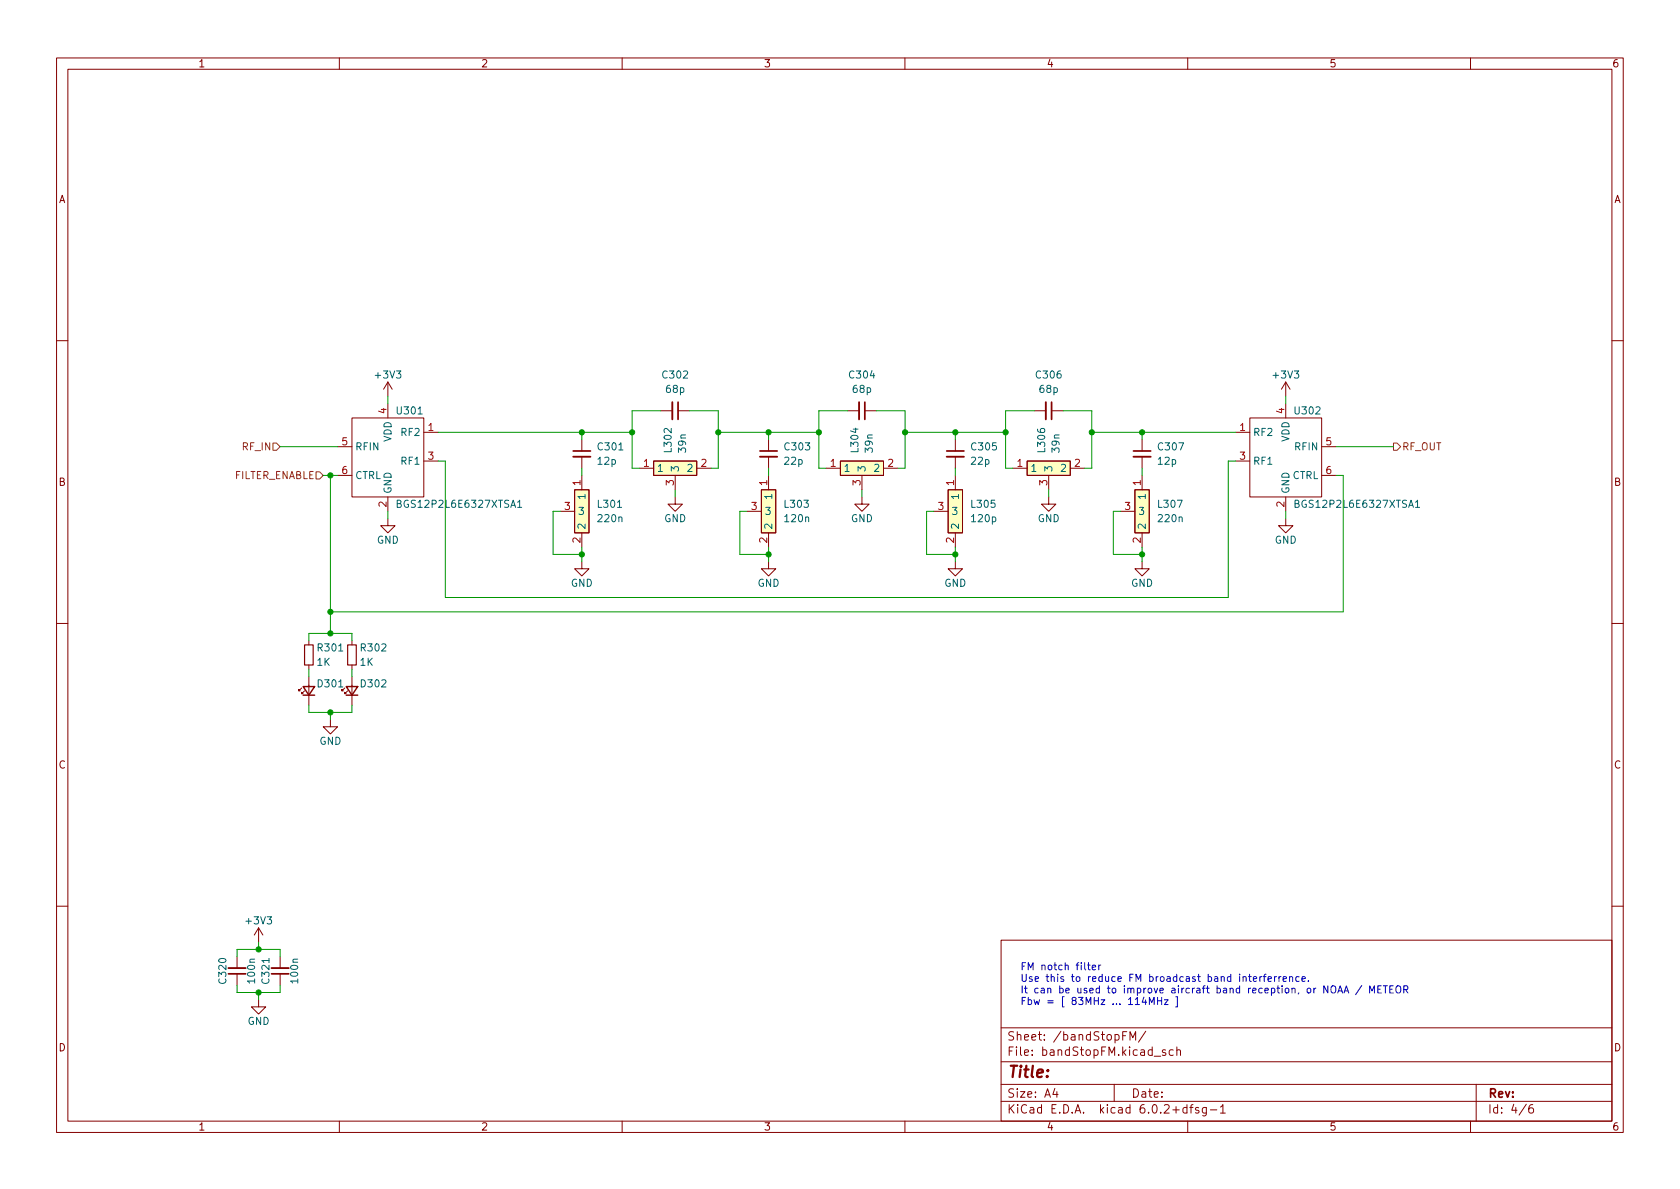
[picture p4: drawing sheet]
<svg xmlns="http://www.w3.org/2000/svg" width="297mm" height="210mm" viewBox="0 0 297 210" stroke-linecap="round" stroke-linejoin="round" font-family="sans-serif">
<g fill="none" stroke="#840000" stroke-width=".18">
<path d="M10 10.2h277v190.1h-277zM12 12.2h273v186.1h-273zM60 10.2v2M110 10.2v2M160 10.2v2M210 10.2v2M260 10.2v2M10 60.2h2M59.7 79h2.5M62.2 73.9h12.7v14h-12.7zM68.6 67.6v2.5M68.6 71.4v2.5"/>
<path d="M68.6 67.6l-.8 1.2M68.6 67.6l.7 1.2M74.9 76.4h2.6M102.9 77.7v2.1M116.8 72.6h2.1M119.9 72.6h2M135.9 77.7v2.1M149.9 72.6h2M152.9 72.6h2M168.9 77.7v2.1M182.9 72.6h2M185.9 72.6h2.1"/>
<path d="M201.9 77.7v2.1M218.4 76.4h2.6M221 73.9h12.7v14h-12.7zM227.3 67.6l-.7 1.2M227.3 67.6v2.5M227.3 71.4v2.5M227.3 67.6l.8 1.2M233.7 79h2.5M285 60.2h2M59.7 84.1h2.5M68.6 91.7v1.3h1.2l-1.2 1.2-1.3-1.2h1.3M68.6 87.9v2.5"/>
<path d="M74.9 81.5h2.6M99.1 90.4h2.5M101.6 86.6h2.5v7.6h-2.5zM102.9 99.3v1.3h1.2l-1.2 1.2-1.3-1.2h1.3M102.9 80.8v2M102.9 84.1v2.5M102.9 94.2v2.6M113 82.8h2.6M115.6 81.5h7.6v2.6h-7.6zM119.4 87.9v1.2h1.2l-1.2 1.3-1.3-1.3h1.3M119.4 84.1v2.5M123.2 82.8h2.5"/>
<path d="M132.1 90.4h2.5M134.6 86.6h2.6v7.6h-2.6zM135.9 99.3v1.3h1.3l-1.3 1.2-1.3-1.2h1.3M135.9 80.8v2M135.9 84.1v2.5M135.9 94.2v2.6M146 82.8h2.6M148.6 81.5h7.6v2.6h-7.6zM152.4 87.9v1.2h1.3l-1.3 1.3-1.3-1.3h1.3M152.4 84.1v2.5M156.2 82.8h2.5M165.1 90.4h2.5"/>
<path d="M167.6 86.6h2.6v7.6h-2.6zM168.9 99.3v1.3h1.3l-1.3 1.2-1.3-1.2h1.3M168.9 80.8v2M168.9 84.1v2.5M168.9 94.2v2.6M179.1 82.8h2.5M181.6 81.5h7.6v2.6h-7.6zM185.4 87.9v1.2h1.3l-1.3 1.3-1.3-1.3h1.3M185.4 84.1v2.5M189.2 82.8h2.6M198.1 90.4h2.6M200.7 86.6h2.5v7.6h-2.5z"/>
<path d="M201.9 99.3v1.3h1.3l-1.3 1.2-1.2-1.2h1.2M201.9 80.8v2M201.9 84.1v2.5M201.9 94.2v2.6M218.4 81.5h2.6M227.3 91.7v1.3h1.3l-1.3 1.2-1.2-1.2h1.2M227.3 87.9v2.5M233.7 84.1h2.5M10 110.2h2M54.6 113.3v.7M54.6 117.6v.8M54.6 119.6v5.1"/>
<path d="M62.2 113.3v.7M62.2 117.6v.8M62.2 119.6v5.1M285 110.2h2M53.3 121.7l-.5 .5v-.3v.3h.3M53.8 122.2l-.5 .5v-.3v.3h.3M58.4 127.2v1.3h1.3l-1.3 1.3-1.3-1.3h1.3M61 121.7l-.5 .5v-.3v.3h.2M61.5 122.2l-.5 .5v-.3v.3h.2M10 160.2h2M41.9 169.2v2M41.9 172.2v2"/>
<path d="M45.7 176.8v1.2h1.3l-1.3 1.3-1.3-1.3h1.3M45.7 164.1l-.7 1.2M45.7 164.1v2.5M45.7 164.1l.8 1.2M49.5 169.2v2M49.5 172.2v2M177 166.3h108v32h-108zM285 160.2h2M60 198.3v2M110 198.3v2M160 198.3v2M177 194.8h108"/>
<path d="M177 191.8h108M177 187.8h108M177 181.8h108M186.5 192.5l-.4 1h1M186.9 193v1M197 191.8v3M198.5 183.1h.5M199.2 182.4h-.7v1.5M199.8 183.9v-1.5l.5 1.1 .5-1.1v1.5M202.6 182.4l-1.3 1.9M204.1 186.8h1.1M206.1 185.7l-.4-.1-.2 .2 .1 .3 .5 .1v.4h-.6"/>
<path d="M207.4 185.7l-.4-.1-.3 .3v.4l.2 .3h.5M208.1 185.8l.2-.2 .3 .1 .1 .9M208.1 185.1v1.5M209.9 195.9l-.5-.1-.3 .3v.4l.2 .3h.6M209.9 195.3v1.5M210 198.3v2M210.4 195.8h.5M210.9 195.3l-.3 .2v1.3M211.9 195.9l-.3-.1-.2 .2v.3l.5 .1v.4h-.5M213.3 195.8v1.2l-.3 .3h-.4M213.3 195.9l-.4-.1-.3 .3v.4l.1 .3h.6M214 196.3h1.1"/>
<path d="M215.8 195.8l.4-.5v1.5M215.8 196.8h.8M260 198.3v2M261 191.8v6.5M269.9 195.3l-1.3 1.9M271 195.3a.6 .6 0 0 0-.7 .7v.5l.1 .3h.5l.2-.1 .1-.5-.2-.2-.4-.1-.3 .3"/>
</g>
<path d="M70.2 89.1l.6-.1 .1-.2-.1-.2-.6-.1v1.2h.5l.2-.1 .1-.3-.3-.2M91.5 88.8l.4-.3v1.2M91.5 89.7h.7M229 89.1l.5-.1 .1-.2v-.2l-.6-.1v1.2h.5l.1-.1 .1-.3-.3-.2M250.3 88.8l.3-.3v1.2M250.3 89.7h.7" fill="none" stroke="#006464" stroke-width=".18"/>
<g fill="#ffffc2" stroke="#ffffc2" stroke-width=".18">
<path d="M115.6 81.5h7.6v2.6h-7.6z"/>
<path d="M101.6 86.6h2.5v7.6h-2.5z"/>
<path d="M167.6 86.6h2.6v7.6h-2.6z"/>
<path d="M181.6 81.5h7.6v2.6h-7.6z"/>
<path d="M148.6 81.5h7.6v2.6h-7.6z"/>
<path d="M200.7 86.6h2.5v7.6h-2.5z"/>
<path d="M134.6 86.6h2.6v7.6h-2.6z"/>
</g>
<path d="M53.8 114h1.6v3.6h-1.6zM61.5 114h1.5v3.6h-1.5z" fill="none" stroke="#840000" stroke-width=".2"/>
<path d="M53.6 121.4h2l-1 1.5zM53.6 122.9h2M61.2 121.4h2l-1 1.5zM61.2 122.9h2" fill="none" stroke="#840000" stroke-width=".25"/>
<path d="M118.9 71.1v3.1M151.9 71.1v3.1M184.9 71.1v3.1M101.3 80.8h3.1M134.4 80.8h3M167.4 80.8h3M200.4 80.8h3.1M40.4 171.2h3M48 171.2h3.1" fill="none" stroke="#840000" stroke-width=".33"/>
<path d="M101.3 79.8h3.1M119.9 71.1v3.1M134.4 79.8h3M152.9 71.1v3.1M167.4 79.8h3M185.9 71.1v3.1M200.4 79.8h3.1M40.4 172.2h3M48 172.2h3.1" fill="none" stroke="#840000" stroke-width=".3"/>
<path d="M48.3 78.4h.6l.6 .6-.6 .6h-.6zM246.4 78.4h.6l.6 .6-.6 .6h-.6zM55.9 83.4h.6l.6 .7-.6 .6h-.6z" fill="none" stroke="#725600" stroke-width=".18"/>
<g fill="none" stroke="#0000c2" stroke-width=".18">
<path d="M192.3 170.7h.5M192.5 170.2v1.1l.3 .2M193.1 171.1l.6-.1v-.3h-.4l-.2 .1 .1 .6h.5M194.3 170.7v.8M194.6 170.7l-.3 .2M203.2 177.6v-1.2l.4 .9 .5-.9v1.2M204.7 176.4v1.2M204.7 177h.7M205.4 176.4v1.2M205.9 176.8h.6l-.6 .8h.6M207.9 176.2h.3v1.9h-.3M221.6 173.1l.6-.1-.1-.2-.3-.1-.2 .2 .1 .6h.4"/>
<path d="M222.7 172.7v.8M223.1 172.7l-.4 .2M223.4 172.7h.4M223.8 172.3l-.3 .2v1M224.2 173.1l.6-.1-.1-.2-.3-.1-.2 .2 .1 .6h.4M225.4 172.7v.8M225.7 172.7l-.3 .2M226.1 172.7v.8M226.5 172.7l-.4 .2M226.9 173.1l.6-.1-.1-.2-.4-.1-.1 .2v.6h.5M228 172.8l.2-.1 .3 .1 .1 .7M228 172.7v.8"/>
<path d="M229.7 172.8l-.4-.1-.2 .2 .1 .6h.5M230.2 173.1l.6-.1-.1-.2-.3-.1-.2 .2v.6h.5M231.3 173.4v.1M235.4 174.5l.2-.2a.43 .43 0 0 1 .6 .4v.5a.42 .42 0 0 1-.4 .4 .42 .42 0 0 1-.5-.4zM236.5 175.6l.5-1.3 .4 1.3M236.7 175.2h.6M237.6 175.6l.5-1.3 .4 1.3M237.7 175.2h.7M240.8 174.3l-1.1 1.6M242.2 175.6v-1.3l.4 .9 .4-.9v1.3M243.6 174.9h.4M244.2 174.3h-.6v1.3h.6"/>
<path d="M244.6 174.3h.7M244.9 174.3v1.3M245.7 174.9h.5M246.3 174.3h-.6v1.3h.6M247 174.4l.1-.1a.43 .43 0 0 1 .6 .4v.5a.42 .42 0 0 1-.5 .4 .42 .42 0 0 1-.4-.4v-.5zM248.2 175l.6-.1 .1-.2v-.3l-.7-.1v1.3M248.5 175l.4 .6"/>
</g>
<g fill="none" stroke="#009600" stroke-width=".18">
<path d="M49.5 79h10.2M68.6 70.1v1.3M77.5 76.4h34.3M102.9 76.4v1.3M116.8 72.6h-5v10.2h1.2M121.9 72.6h5.1v10.2h-1.3M127 76.4h17.8M135.9 76.4v1.3M149.9 72.6h-5.1v10.2h1.2M154.9 72.6h5.1v10.2h-1.3M160 76.4h17.8M168.9 76.4v1.3"/>
<path d="M182.9 72.6h-5.1v10.2h1.3M188 72.6h5v10.2h-1.2M193 76.4h25.4M201.9 76.4v1.3M227.3 70.1v1.3M236.2 79h10.2M57.1 84.1h2.6M58.4 84.1v27.9M68.6 90.4v1.3M77.5 81.5h1.2v24.2h138.5v-24.2h1.2M99.1 90.4h-1.3v7.6h5.1M102.9 82.8v1.3"/>
<path d="M102.9 96.8v2.5M119.4 86.6v1.3M132.1 90.4h-1.3v7.6h5.1M135.9 82.8v1.3M135.9 96.8v2.5M152.4 86.6v1.3M165.1 90.4h-1.3v7.6h5.1M168.9 82.8v1.3M168.9 96.8v2.5M185.4 86.6v1.3M198.1 90.4h-1.3v7.6h5.1M201.9 82.8v1.3"/>
<path d="M201.9 96.8v2.5M227.3 90.4v1.3M236.2 84.1h1.3v24.1h-179.1M54.6 113.3v-1.3h7.6v1.3M54.6 118.4v1.2M62.2 118.4v1.2M54.6 124.7v1.3h7.6v-1.3M58.4 126v1.2M41.9 169.2v-1.3h7.6v1.3M41.9 174.2v1.3h7.6v-1.3M45.7 166.6v1.3M45.7 175.5v1.3"/>
</g>
<g fill="#009600" stroke="#009600" stroke-width=".18">
<circle cx="127" cy="76.4" r=".46"/>
<circle cx="102.9" cy="76.4" r=".46"/>
<circle cx="144.8" cy="76.4" r=".46"/>
<circle cx="111.8" cy="76.4" r=".46"/>
<circle cx="135.9" cy="76.4" r=".46"/>
<circle cx="168.9" cy="76.4" r=".46"/>
<circle cx="135.9" cy="98" r=".46"/>
<circle cx="168.9" cy="98" r=".46"/>
<circle cx="177.8" cy="76.4" r=".46"/>
<circle cx="160" cy="76.4" r=".46"/>
<circle cx="201.9" cy="76.4" r=".46"/>
<circle cx="193" cy="76.4" r=".46"/>
<circle cx="201.9" cy="98" r=".46"/>
<circle cx="58.4" cy="84.1" r=".46"/>
<circle cx="102.9" cy="98" r=".46"/>
<circle cx="58.4" cy="126" r=".46"/>
<circle cx="45.7" cy="175.5" r=".46"/>
<circle cx="45.7" cy="167.9" r=".46"/>
<circle cx="58.4" cy="108.2" r=".46"/>
<circle cx="58.4" cy="112" r=".46"/>
</g>
<text font-size="2.8" fill="#840000" x="178" y="190.6">Title:</text>
<g font-size="2.1" fill="#840000">
<text x="178" y="184">Sheet: /bandStopFM/</text>
<text x="178" y="186.7">File: bandStopFM.kicad_sch</text>
<text x="178" y="196.9">KiCad E.D.A. kicad 6.0.2+dfsg-1</text>
<text x="178" y="194.1">Size: A4</text>
<text x="200" y="194.1">Date:</text>
<text x="263" y="194.1">Rev:</text>
<text x="263" y="196.9">Id: 4/6</text>
</g>
<g font-size="1.8" fill="#840000">
<text x="35" y="11.9">1</text>
<text x="85" y="11.9">2</text>
<text x="135" y="11.9">3</text>
<text x="185" y="11.9">4</text>
<text x="235" y="11.9">5</text>
<text x="285" y="11.9">6</text>
<text x="10.3" y="35.9">A</text>
<text x="285.3" y="35.9">A</text>
<text x="10.3" y="85.9">B</text>
<text x="285.3" y="85.9">B</text>
<text x="10.3" y="135.9">C</text>
<text x="285.3" y="135.9">C</text>
<text x="10.3" y="185.9">D</text>
<text x="285.3" y="185.9">D</text>
<text x="35" y="199.9">1</text>
<text x="85" y="199.9">2</text>
<text x="135" y="199.9">3</text>
<text x="185" y="199.9">4</text>
<text x="235" y="199.9">5</text>
<text x="285" y="199.9">6</text>
</g>
<g font-size="1.8" fill="#006464">
<text x="66.5" y="66.9">+3V3</text>
<text x="117.3" y="66.9">C302</text>
<text x="117.8" y="69.5">68p</text>
<text x="150.3" y="66.9">C304</text>
<text x="150.9" y="69.5">68p</text>
<text x="183.3" y="66.9">C306</text>
<text x="183.9" y="69.5">68p</text>
<text x="225.2" y="66.9">+3V3</text>
<text x="70.3" y="73.3">U301</text>
<text x="71.1" y="77.1">RF2</text>
<text x="221.5" y="77.1">RF2</text>
<text x="229" y="73.3">U302</text>
<text x="62.7" y="79.6">RFIN</text>
<text x="69.2" y="78.2" transform="rotate(-90 69.2 78.2)">VDD</text>
<text x="71.1" y="82.2">RF1</text>
<text x="105.7" y="82.2">12p</text>
<text x="105.8" y="79.6">C301</text>
<text x="116.1" y="83.4">1</text>
<text x="118.7" y="79.9" transform="rotate(-90 118.7 79.9)">L302</text>
<text x="120" y="83.6" transform="rotate(-90 120 83.6)">3</text>
<text x="121.3" y="79.9" transform="rotate(-90 121.3 79.9)">39n</text>
<text x="121.7" y="83.4">2</text>
<text x="138.8" y="82.2">22p</text>
<text x="138.8" y="79.6">C303</text>
<text x="149.1" y="83.4">1</text>
<text x="151.8" y="79.9" transform="rotate(-90 151.8 79.9)">L304</text>
<text x="153" y="83.6" transform="rotate(-90 153 83.6)">3</text>
<text x="154.3" y="79.9" transform="rotate(-90 154.3 79.9)">39n</text>
<text x="154.7" y="83.4">2</text>
<text x="171.8" y="82.2">22p</text>
<text x="171.9" y="79.6">C305</text>
<text x="182.1" y="83.4">1</text>
<text x="184.8" y="79.9" transform="rotate(-90 184.8 79.9)">L306</text>
<text x="186.1" y="83.6" transform="rotate(-90 186.1 83.6)">3</text>
<text x="187.3" y="79.9" transform="rotate(-90 187.3 79.9)">39n</text>
<text x="187.7" y="83.4">2</text>
<text x="204.8" y="82.2">12p</text>
<text x="204.9" y="79.6">C307</text>
<text x="221.5" y="82.2">RF1</text>
<text x="228" y="78.2" transform="rotate(-90 228 78.2)">VDD</text>
<text x="229" y="79.6">RFIN</text>
<text x="62.7" y="84.7">CTRL</text>
<text x="69.2" y="87.4" transform="rotate(-90 69.2 87.4)">GND</text>
<text x="70.8" y="89.8">BGS12P2L6E6327XTSA1</text>
<text x="103.5" y="88.1" transform="rotate(-90 103.5 88.1)">1</text>
<text x="105.8" y="89.8">L301</text>
<text x="136.5" y="88.1" transform="rotate(-90 136.5 88.1)">1</text>
<text x="138.8" y="89.8">L303</text>
<text x="169.5" y="88.1" transform="rotate(-90 169.5 88.1)">1</text>
<text x="171.8" y="89.8">L305</text>
<text x="202.6" y="88.1" transform="rotate(-90 202.6 88.1)">1</text>
<text x="204.9" y="89.8">L307</text>
<text x="228" y="87.4" transform="rotate(-90 228 87.4)">GND</text>
<text x="228.5" y="84.7">CTRL</text>
<text x="229.5" y="89.8">BGS12P2L6E6327XTSA1</text>
<text x="102.1" y="91.1">3</text>
<text x="103.5" y="93.7" transform="rotate(-90 103.5 93.7)">2</text>
<text x="105.9" y="92.3">220n</text>
<text x="117.4" y="92.3">GND</text>
<text x="135.1" y="91.1">3</text>
<text x="136.5" y="93.7" transform="rotate(-90 136.5 93.7)">2</text>
<text x="138.9" y="92.3">120n</text>
<text x="150.4" y="92.3">GND</text>
<text x="168.1" y="91.1">3</text>
<text x="169.5" y="93.7" transform="rotate(-90 169.5 93.7)">2</text>
<text x="171.9" y="92.3">120p</text>
<text x="183.5" y="92.3">GND</text>
<text x="201.2" y="91.1">3</text>
<text x="202.6" y="93.7" transform="rotate(-90 202.6 93.7)">2</text>
<text x="204.9" y="92.3">220n</text>
<text x="66.6" y="96.1">GND</text>
<text x="225.4" y="96.1">GND</text>
<text x="100.9" y="103.8">GND</text>
<text x="133.9" y="103.8">GND</text>
<text x="166.9" y="103.8">GND</text>
<text x="200" y="103.8">GND</text>
<text x="56.1" y="117.7">1K</text>
<text x="56.3" y="115.2">R301</text>
<text x="63.7" y="117.7">1K</text>
<text x="63.9" y="115.2">R302</text>
<text x="56.3" y="121.5">D301</text>
<text x="63.9" y="121.5">D302</text>
<text x="56.5" y="131.7">GND</text>
<text x="43.6" y="163.4">+3V3</text>
<text x="40" y="173.8" transform="rotate(-90 40 173.8)">C320</text>
<text x="45.1" y="173.7" transform="rotate(-90 45.1 173.7)">100n</text>
<text x="47.6" y="173.8" transform="rotate(-90 47.6 173.8)">C321</text>
<text x="52.7" y="173.7" transform="rotate(-90 52.7 173.7)">100n</text>
<text x="43.8" y="181.2">GND</text>
</g>
<g font-size="1.8" fill="#a90000">
<text x="68.3" y="73.1" transform="rotate(-90 68.3 73.1)">4</text>
<text x="75.7" y="76.2">1</text>
<text x="219.2" y="76.2">1</text>
<text x="227.1" y="73.1" transform="rotate(-90 227.1 73.1)">4</text>
<text x="60.5" y="78.7">5</text>
<text x="60.5" y="83.8">6</text>
<text x="75.7" y="81.3">3</text>
<text x="113.8" y="82.5">1</text>
<text x="124" y="82.5">2</text>
<text x="146.8" y="82.5">1</text>
<text x="157" y="82.5">2</text>
<text x="179.8" y="82.5">1</text>
<text x="190" y="82.5">2</text>
<text x="219.2" y="81.3">3</text>
<text x="234.5" y="78.7">5</text>
<text x="234.5" y="83.8">6</text>
<text x="68.3" y="89.6" transform="rotate(-90 68.3 89.6)">2</text>
<text x="102.6" y="85.8" transform="rotate(-90 102.6 85.8)">1</text>
<text x="119.1" y="85.8" transform="rotate(-90 119.1 85.8)">3</text>
<text x="135.6" y="85.8" transform="rotate(-90 135.6 85.8)">1</text>
<text x="152.1" y="85.8" transform="rotate(-90 152.1 85.8)">3</text>
<text x="168.7" y="85.8" transform="rotate(-90 168.7 85.8)">1</text>
<text x="185.2" y="85.8" transform="rotate(-90 185.2 85.8)">3</text>
<text x="201.7" y="85.8" transform="rotate(-90 201.7 85.8)">1</text>
<text x="227.1" y="89.6" transform="rotate(-90 227.1 89.6)">2</text>
<text x="99.8" y="90.2">3</text>
<text x="102.6" y="96" transform="rotate(-90 102.6 96)">2</text>
<text x="132.9" y="90.2">3</text>
<text x="135.6" y="96" transform="rotate(-90 135.6 96)">2</text>
<text x="165.9" y="90.2">3</text>
<text x="168.7" y="96" transform="rotate(-90 168.7 96)">2</text>
<text x="198.9" y="90.2">3</text>
<text x="201.7" y="96" transform="rotate(-90 201.7 96)">2</text>
</g>
<g font-size="1.8" fill="#725600">
<text x="43" y="79.6">RF_IN</text>
<text x="247.8" y="79.6">RF_OUT</text>
<text x="41.2" y="84.7">FILTER_ENABLE</text>
</g>
<g font-size="1.8" fill="#0000c2">
<text x="180.3" y="171.6">FM notch filter</text>
<text x="180.3" y="173.6">Use this to reduce FM broadcast band interferrence.</text>
<text x="180.3" y="175.7">It can be used to improve aircraft band reception, or NOAA / METEOR</text>
<text x="180.3" y="177.7">Fbw = [ 83MHz ... 114MHz ]</text>
</g>
</svg>
